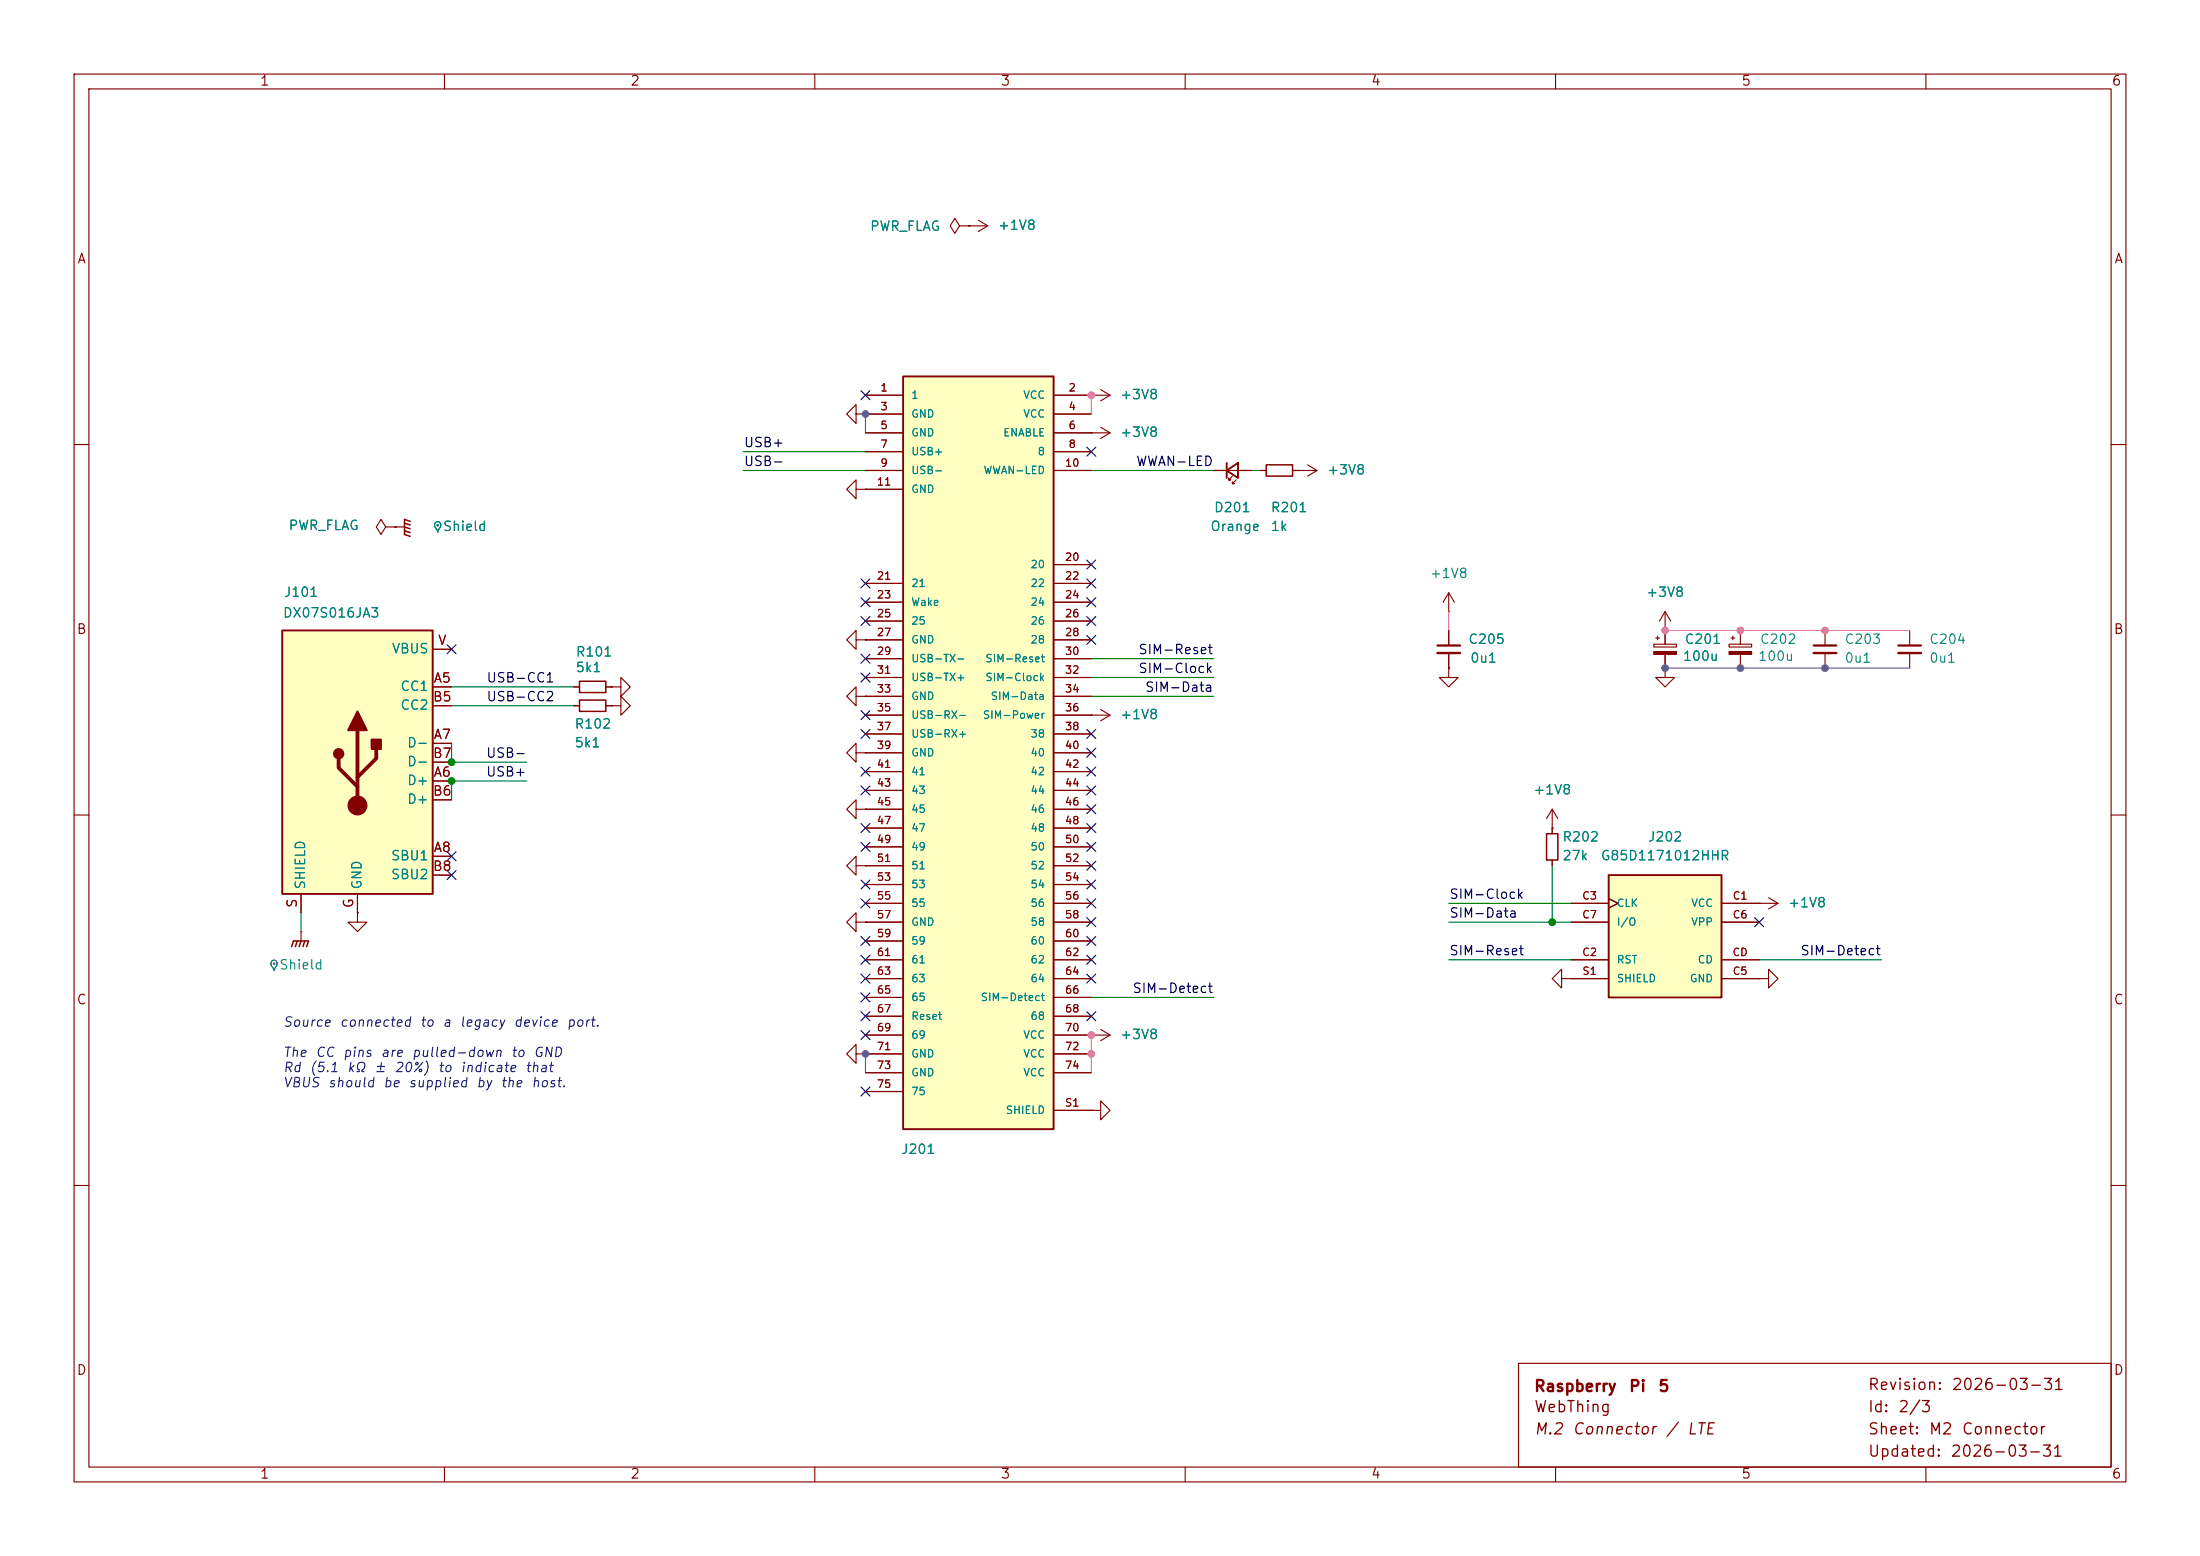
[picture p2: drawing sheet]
<svg xmlns="http://www.w3.org/2000/svg" width="297mm" height="210mm" viewBox="0 0 297 210" stroke-linecap="round" stroke-linejoin="round" font-family="sans-serif">
<g fill="none" stroke="#840000" stroke-width=".15">
<path d="M10 10h277v190h-277zM12 12h273v186h-273zM60 10v2M110 10v2M160 10v2M210 10v2M260 10v2M129.5 30.5l-.6-1-.6 1 .6 1 .6-1h1.3M130.8 30.5h.1M115.6 55.9v-1.3l-1.3 1.3 1.3 1.3v-1.3h1.2M116.8 55.9h.1M10 60h2"/>
<path d="M285 60h2M10 110h2M285 110h2M10 160h2M285 160h2M60 198v2M110 198v2M160 198v2M205 184h80v14h-80zM210 198v2M260 198v2"/>
</g>
<path d="M121.9 50.8h20.3v101.6h-20.3z" fill="#ffffc2"/>
<path d="M121.9 50.8h20.3v101.6h-20.3z" fill="none" stroke="#840000" stroke-width=".25"/>
<g fill="none" stroke="#840000" stroke-width=".15">
<path d="M116.8 53.3h5.1M116.8 55.9h5.1M116.8 58.4h5.1M142.2 53.3h5.1M142.2 55.9h5.1M142.2 58.4h5.1M116.8 61h5.1M116.8 78.7h5.1M116.8 63.5h5.1M116.8 66h5.1M142.2 61h5.1M142.2 76.2h5.1"/>
<path d="M142.2 78.7h5.1M142.2 63.5h5.1M116.8 81.3h5.1M116.8 83.8h5.1M116.8 86.4h5.1M116.8 99.1h5.1M116.8 88.9h5.1M116.8 91.4h5.1M116.8 94h5.1M116.8 96.5h5.1M142.2 81.3h5.1M142.2 83.8h5.1"/>
<path d="M142.2 86.4h5.1M142.2 99.1h5.1M142.2 88.9h5.1M142.2 91.4h5.1M142.2 94h5.1M142.2 96.5h5.1M195.6 82.6h.1M195.6 90.2v1.2h1.2l-1.2 1.3-1.3-1.3h1.3M195.6 90.2h.1M195.6 80v2.6M195.6 85.1v2M195.6 88.1v2.1"/>
<path d="M195.6 80l-.8 1.3M195.6 80l.7 1.3M223.3 86.9h3v.4h-3zM223.5 86.1h.5M223.8 85.9v.5M224.8 85.1h.1M224.8 90.2v1.2h1.3l-1.3 1.3-1.3-1.3h1.3M224.8 90.2h.1M224.8 82.6l-.8 1.2M224.8 82.6l.8 1.2M224.8 82.6v4.3M224.8 88.3v1.9"/>
<path d="M246.4 85.1v2M246.4 88.1v2.1M257.8 85.1v2M257.8 88.1v2.1M115.6 109.2v-1.2l-1.3 1.2 1.3 1.3v-1.3h1.2M115.6 116.8v-1.2l-1.3 1.2 1.3 1.3v-1.3h1.2M116.8 109.2h.1M116.8 116.8h.1M116.8 101.6h5.1M116.8 104.1h5.1M116.8 106.7h5.1M116.8 109.2h5.1"/>
<path d="M116.8 111.8h5.1M116.8 114.3h5.1M116.8 116.8h5.1M116.8 119.4h5.1M142.2 101.6h5.1M142.2 104.1h5.1M142.2 106.7h5.1M142.2 109.2h5.1M142.2 111.8h5.1M142.2 114.3h5.1M142.2 116.8h5.1M142.2 119.4h5.1"/>
<path d="M209.5 111.8v.7M209.5 116.1v.7M115.6 124.5v-1.3l-1.3 1.3 1.3 1.2v-1.2h1.2M116.8 124.5h.1M116.8 121.9h5.1M116.8 124.5h5.1M116.8 127h5.1M116.8 129.5h5.1M116.8 132.1h5.1M116.8 134.6h5.1M116.8 139.7h5.1M116.8 137.2h5.1"/>
<path d="M142.2 121.9h5.1M142.2 124.5h5.1M142.2 127h5.1M142.2 129.5h5.1M142.2 132.1h5.1M142.2 134.6h5.1M142.2 139.7h5.1M142.2 137.2h5.1M210.8 132.1v-1.3l-1.3 1.3 1.3 1.3v-1.3h1.3M212.1 132.1h.1M115.6 142.2v-1.2l-1.3 1.2 1.3 1.3v-1.3h1.2M116.8 142.2h.1"/>
<path d="M116.8 147.3h5.1M116.8 142.2h5.1M116.8 144.8h5.1M142.2 149.9h5.1M142.2 142.2h5.1M142.2 144.8h5.1M147.3 149.9h1.3v-1.3l1.3 1.3-1.3 1.2v-1.2M147.3 149.9h.1"/>
</g>
<path d="M194.1 87.1h3M244.9 87.1h3M256.3 87.1h3" fill="none" stroke="#840000" stroke-width=".3"/>
<path d="M194.1 88.1h3M244.9 88.1h3M256.3 88.1h3" fill="none" stroke="#840000" stroke-width=".33"/>
<path d="M223.3 87.9h3v.4h-3z" fill="#840000" stroke="#840000" stroke-width=".15"/>
<path d="M208.8 112.5h1.5v3.6h-1.5z" fill="none" stroke="#840000" stroke-width=".2"/>
<path d="M217.2 118.1h15.2v16.5h-15.2z" fill="#ffffc2"/>
<path d="M217.2 118.1h15.2v16.5h-15.2z" fill="none" stroke="#840000" stroke-width=".25"/>
<g fill="none" stroke="#840000" stroke-width=".15">
<path d="M52.1 71.1l-.7-1-.6 1 .6 1 .7-1h1.2M53.3 71.1h.1M233.4 86.9h3.1v.4h-3.1zM233.7 86.1h.5M233.9 85.9v.5M234.9 85.1v1.8M234.9 88.3v1.9M209.5 111.8h.1M209.5 109.2l-.7 1.3M209.5 109.2l.8 1.3M209.5 109.2v2.6M212.1 121.9h5.1"/>
<path d="M212.1 129.5h5.1M212.1 132.1h5.1M212.1 124.5h5.1M217.2 121.3l1.2 .6-1.2 .7M232.4 121.9h7.6M232.4 129.5h5.1M232.4 132.1h5.1M232.4 124.5h5.1M237.5 121.9h.1M237.5 132.1h1.3v-1.3l1.2 1.3-1.2 1.3v-1.3M237.5 132.1h.1M238.8 121.2l1.2 .7"/>
<path d="M240 121.9l-1.2 .8"/>
</g>
<path d="M233.4 87.9h3.1v.4h-3.1z" fill="#840000" stroke="#840000" stroke-width=".15"/>
<path d="M38.1 85.1h20.3v35.6h-20.3z" fill="#ffffc2"/>
<path d="M165.6 63.5l1.5-1v2zM165.6 62.5v2M38.1 85.1h20.3v35.6h-20.3z" fill="none" stroke="#840000" stroke-width=".25"/>
<g fill="#840000" stroke="#840000" stroke-width=".25">
<path d="M48.3 96l1.2 2.6h-2.5z"/>
<path d="M50.2 99.8h1.2v1.3h-1.2z"/>
<circle cx="45.7" cy="101.7" r=".63"/>
</g>
<path d="M48.3 98.6v10.1M45.7 102.4v1.2l2.6 2.6M50.8 101.1v1.3l-2.5 2.5" fill="none" stroke="#840000" stroke-width=".51"/>
<circle cx="48.3" cy="108.7" r="1.27" fill="#840000" stroke="#840000" stroke-width=".15"/>
<g fill="none" stroke="#840000" stroke-width=".15">
<path d="M130.8 30.5h.1M130.8 30.5h2.5M132.1 29.7l1.2 .8M133.3 30.5l-1.2 .7M116.8 55.9h.1M116.8 58.4h5.1M116.8 53.3h5.1M116.8 55.9h5.1M142.2 58.4h7.7M142.2 53.3h7.7M142.2 55.9h5.1M147.3 58.4h.1"/>
<path d="M147.3 53.3h.1M148.6 57.7l1.3 .7M148.6 52.6l1.3 .7M149.9 58.4l-1.3 .8M149.9 53.3l-1.3 .8M53.3 71.1h.1M53.3 71.1h1.3M115.6 66v-1.2l-1.3 1.2 1.3 1.3v-1.3h1.2M116.8 66h.1M116.8 63.5h5.1M116.8 61h5.1M116.8 78.7h5.1"/>
<path d="M116.8 66h5.1M142.2 63.5h5.1M142.2 61h5.1M142.2 76.2h5.1M142.2 78.7h5.1M163.8 63.5h5.1M166.4 64.3l-.5 .5h.2h-.2v-.3M166.9 64.8l-.5 .5h.2h-.2v-.3M170.2 63.5h.7M174.5 63.5h3.3M175.3 63.5h.1M176.5 62.7l1.3 .8"/>
<path d="M177.8 63.5l-1.3 .8M58.4 92.7h2.6M58.4 95.3h2.6M58.4 87.6h2.6M77.5 92.7h.7M77.5 95.3h.7M81.8 92.7h.7M81.8 95.3h.7M82.5 92.7h1.3v-1.3l1.3 1.3-1.3 1.3v-1.3M82.5 92.7h.1M82.5 95.3h1.3v-1.3l1.3 1.3-1.3 1.2v-1.2M82.5 95.3h.1"/>
<path d="M115.6 86.4v-1.3l-1.3 1.3 1.3 1.2v-1.2h1.2M115.6 94v-1.3l-1.3 1.3 1.3 1.3v-1.3h1.2M116.8 86.4h.1M116.8 94h.1M116.8 96.5h5.1M116.8 81.3h5.1M116.8 83.8h5.1M116.8 86.4h5.1M116.8 99.1h5.1M116.8 88.9h5.1M116.8 91.4h5.1M116.8 94h5.1"/>
<path d="M142.2 96.5h7.7M142.2 81.3h5.1M142.2 83.8h5.1M142.2 86.4h5.1M142.2 99.1h5.1M142.2 88.9h5.1M142.2 91.4h5.1M142.2 94h5.1M147.3 96.5h.1M148.6 95.8l1.3 .7M149.9 96.5l-1.3 .8M195.6 90.2h.1"/>
<path d="M195.6 85.1v2M195.6 88.1v2.1M224.8 90.2h.1M224.8 85.1h.1M224.8 85.1v1.8M224.8 88.3v1.9M58.4 105.4h2.6M58.4 100.3h2.6M58.4 115.6h2.6M58.4 108h2.6M58.4 102.9h2.6M58.4 118.1h2.6"/>
<path d="M115.6 101.6v-1.3l-1.3 1.3 1.3 1.3v-1.3h1.2M116.8 101.6h.1M116.8 109.2h.1M116.8 116.8h.1M116.8 101.6h5.1M116.8 104.1h5.1M116.8 106.7h5.1M116.8 109.2h5.1M116.8 111.8h5.1M116.8 114.3h5.1M116.8 116.8h5.1M116.8 119.4h5.1"/>
<path d="M142.2 101.6h5.1M142.2 104.1h5.1M142.2 106.7h5.1M142.2 109.2h5.1M142.2 111.8h5.1M142.2 114.3h5.1M142.2 116.8h5.1M142.2 119.4h5.1M209.5 111.8h.1M209.5 111.8v.7M209.5 116.1v.7M40.6 125.7h.1"/>
<path d="M40.6 120.7v2.5M40.6 125.7v1.3M48.3 123.2v1.3h1.2l-1.2 1.2-1.3-1.2h1.3M48.3 123.2h.1M48.3 120.7v2.5M116.8 124.5h.1M116.8 139.7h5.1M116.8 121.9h5.1M116.8 129.5h5.1M116.8 132.1h5.1M116.8 124.5h5.1M116.8 127h5.1"/>
<path d="M116.8 134.6h5.1M116.8 137.2h5.1M142.2 139.7h7.7M142.2 121.9h5.1M142.2 129.5h5.1M142.2 132.1h5.1M142.2 124.5h5.1M142.2 127h5.1M142.2 134.6h5.1M142.2 137.2h5.1M147.3 139.7h.1M148.6 138.9l1.3 .8"/>
<path d="M149.9 139.7l-1.3 .8M212.1 132.1h.1M212.1 121.9h5.1M212.1 129.5h5.1M212.1 132.1h5.1M212.1 124.5h5.1M217.2 121.3l1.2 .6-1.2 .7M232.4 121.9h5.1M232.4 129.5h5.1M232.4 132.1h5.1M232.4 124.5h5.1M237.5 132.1h.1"/>
<path d="M237.5 121.9h.1M116.8 142.2h.1M116.8 147.3h5.1M116.8 142.2h5.1M116.8 144.8h5.1M142.2 149.9h5.1M142.2 142.2h5.1M142.2 144.8h5.1M147.3 149.9h.1"/>
</g>
<path d="M58.8 70.5a.49 .49 0 0 1 .7 .2 .49 .49 0 0 1-.2 .7l-.2 .4-.2-.4a.64 .64 0 0 1-.1-.9zM36.7 129.7a.49 .49 0 0 1 .7 .2 .49 .49 0 0 1-.2 .6l-.2 .5-.2-.4a.64 .64 0 0 1-.1-.9z" fill="none" stroke="#840000" stroke-width=".14"/>
<g fill="#840000" stroke="#840000" stroke-width=".14">
<circle cx="59.1" cy="70.9" r=".09"/>
<circle cx="37" cy="130.1" r=".09"/>
</g>
<path d="M54.6 71.6l.8 .3M54.6 71.1l.8 .3M54.6 70.6l.8 .3M55.4 70.4l-.8-.3v2l.8 .3M170.9 62.7h3.6v1.6h-3.6zM78.2 94.5h3.6v1.5h-3.6zM78.2 91.9h3.6v1.6h-3.6zM39.4 127.8l.2-.8h2.1l-.3 .8M40.1 127l-.2 .8M40.6 127l-.2 .8M41.1 127l-.2 .8" fill="none" stroke="#840000" stroke-width=".2"/>
<path d="M58.8 70.5a.49 .49 0 0 1 .7 .2 .49 .49 0 0 1-.2 .7l-.2 .4-.2-.4a.64 .64 0 0 1-.1-.9zM36.7 129.7a.49 .49 0 0 1 .7 .2 .49 .49 0 0 1-.2 .6l-.2 .5-.2-.4a.64 .64 0 0 1-.1-.9z" fill="none" stroke="#008484" stroke-width=".14"/>
<g fill="#008484" stroke="#008484" stroke-width=".14">
<circle cx="59.1" cy="70.9" r=".09"/>
<circle cx="37" cy="130.1" r=".09"/>
</g>
<g fill="none" stroke="#008400" stroke-width=".15">
<path d="M100.3 63.5h16.5M100.3 61h16.5M147.3 63.5h16.5M168.9 63.5h1.3M61 95.3h16.5M61 92.7h16.5M147.3 88.9h16.5M147.3 91.4h16.5M147.3 94h16.5M61 100.3v2.6h10.1M71.1 105.4h-10.1v2.6M209.5 116.8v7.7"/>
<path d="M40.6 123.2v2.5M147.3 134.6h16.5M195.6 129.5h16.5M195.6 124.5h16.5M195.6 121.9h16.5M237.5 129.5h16.5"/>
</g>
<path d="M147.3 53.3v2.6M195.6 82.6v2.5M224.8 85.1h33M147.3 139.7v5.1" fill="none" stroke="#ff5cbb" stroke-width=".15"/>
<path d="M116.8 55.9v2.5M224.8 90.2h33M116.8 142.2v2.6" fill="none" stroke="#676767" stroke-width=".15"/>
<g fill="none" stroke="#000084" stroke-width=".15">
<path d="M116.2 52.7l1.2 1.2M117.4 52.7l-1.2 1.2M116.2 78.1l1.2 1.2M117.4 78.1l-1.2 1.2M146.7 75.6l1.2 1.2M146.7 60.4l1.2 1.2M146.7 78.1l1.2 1.2M147.9 75.6l-1.2 1.2M147.9 60.4l-1.2 1.2M147.9 78.1l-1.2 1.2M60.4 87l1.2 1.2M61.6 87l-1.2 1.2"/>
<path d="M116.2 98.5l1.2 1.2M116.2 90.8l1.2 1.2M116.2 83.2l1.2 1.2M116.2 80.7l1.2 1.2M116.2 88.3l1.2 1.2M116.2 95.9l1.2 1.2M117.4 98.5l-1.2 1.2M117.4 90.8l-1.2 1.2M117.4 83.2l-1.2 1.2M117.4 80.7l-1.2 1.2M117.4 88.3l-1.2 1.2M117.4 95.9l-1.2 1.2"/>
<path d="M146.7 85.8l1.2 1.2M146.7 80.7l1.2 1.2M146.7 83.2l1.2 1.2M146.7 98.5l1.2 1.2M147.9 85.8l-1.2 1.2M147.9 83.2l-1.2 1.2M147.9 98.5l-1.2 1.2M147.9 80.7l-1.2 1.2M60.4 117.5l1.2 1.2M60.4 115l1.2 1.2M61.6 117.5l-1.2 1.2M61.6 115l-1.2 1.2"/>
<path d="M116.2 103.5l1.2 1.2M116.2 106.1l1.2 1.2M116.2 111.2l1.2 1.2M116.2 118.8l1.2 1.2M116.2 113.7l1.2 1.2M117.4 106.1l-1.2 1.2M117.4 103.5l-1.2 1.2M117.4 111.2l-1.2 1.2M117.4 118.8l-1.2 1.2M117.4 113.7l-1.2 1.2M146.7 118.8l1.2 1.2M146.7 106.1l1.2 1.2"/>
<path d="M146.7 108.6l1.2 1.2M146.7 111.2l1.2 1.2M146.7 116.2l1.2 1.2M146.7 113.7l1.2 1.2M146.7 103.5l1.2 1.2M146.7 101l1.2 1.2M147.9 118.8l-1.2 1.2M147.9 108.6l-1.2 1.2M147.9 106.1l-1.2 1.2M147.9 101l-1.2 1.2M147.9 111.2l-1.2 1.2M147.9 116.2l-1.2 1.2"/>
<path d="M147.9 113.7l-1.2 1.2M147.9 103.5l-1.2 1.2M116.2 139.1l1.2 1.2M116.2 121.3l1.2 1.2M116.2 136.6l1.2 1.2M116.2 131.5l1.2 1.2M116.2 134l1.2 1.2M116.2 128.9l1.2 1.2M116.2 126.4l1.2 1.2M117.4 139.1l-1.2 1.2M117.4 121.3l-1.2 1.2M117.4 136.6l-1.2 1.2"/>
<path d="M117.4 131.5l-1.2 1.2M117.4 134l-1.2 1.2M117.4 128.9l-1.2 1.2M117.4 126.4l-1.2 1.2M146.7 131.5l1.2 1.2M146.7 128.9l1.2 1.2M146.7 136.6l1.2 1.2M146.7 126.4l1.2 1.2M146.7 121.3l1.2 1.2M146.7 123.9l1.2 1.2M147.9 131.5l-1.2 1.2M147.9 128.9l-1.2 1.2"/>
<path d="M147.9 136.6l-1.2 1.2M147.9 126.4l-1.2 1.2M147.9 121.3l-1.2 1.2M147.9 123.9l-1.2 1.2M236.9 123.9l1.2 1.2M238.1 123.9l-1.2 1.2M116.2 146.7l1.2 1.2M117.4 146.7l-1.2 1.2"/>
</g>
<g fill="#008400" stroke="#008400" stroke-width=".14">
<circle cx="61" cy="105.4" r=".46"/>
<circle cx="61" cy="102.9" r=".46"/>
<circle cx="209.5" cy="124.5" r=".46"/>
</g>
<g fill="#676767" stroke="#676767" stroke-width=".14">
<circle cx="116.8" cy="142.2" r=".46"/>
<circle cx="116.8" cy="55.9" r=".46"/>
<circle cx="234.9" cy="90.2" r=".46"/>
<circle cx="246.4" cy="90.2" r=".46"/>
<circle cx="224.8" cy="90.2" r=".46"/>
</g>
<g fill="#ff5cbb" stroke="#ff5cbb" stroke-width=".14">
<circle cx="147.3" cy="142.2" r=".46"/>
<circle cx="147.3" cy="139.7" r=".46"/>
<circle cx="147.3" cy="53.3" r=".46"/>
<circle cx="234.9" cy="85.1" r=".46"/>
<circle cx="246.4" cy="85.1" r=".46"/>
<circle cx="224.8" cy="85.1" r=".46"/>
</g>
<g font-size="1.5" fill="#840000">
<text x="207" y="188.2">Raspberry</text>
<text x="207" y="191">WebThing</text>
<text x="219.8" y="188.2">Pi</text>
<text x="223.8" y="188.2">5</text>
<text x="252.1" y="188">Revision:</text>
<text x="252.1" y="191">Id:</text>
<text x="256.2" y="191">2/3</text>
<text x="263.4" y="188">2026-03-31</text>
<text x="207" y="194">M.2</text>
<text x="212.2" y="194">Connector</text>
<text x="224.7" y="194">/</text>
<text x="227.6" y="194">LTE</text>
<text x="252.1" y="197">Updated:</text>
<text x="252.1" y="194">Sheet:</text>
<text x="260.3" y="194">M2</text>
<text x="263.2" y="197">2026-03-31</text>
<text x="264.7" y="194">Connector</text>
</g>
<g font-size="1.3" fill="#840000">
<text x="35" y="11.9">1</text>
<text x="85" y="11.9">2</text>
<text x="135" y="11.9">3</text>
<text x="185" y="11.9">4</text>
<text x="235" y="11.9">5</text>
<text x="285" y="11.9">6</text>
<text x="10.3" y="35.9">A</text>
<text x="285.3" y="35.9">A</text>
<text x="10.3" y="85.9">B</text>
<text x="59" y="87.4">V</text>
<text x="285.3" y="85.9">B</text>
<text x="58.3" y="95">B5</text>
<text x="58.4" y="92.5">A5</text>
<text x="58.4" y="100.1">A7</text>
<text x="58.3" y="107.7">B6</text>
<text x="58.3" y="102.6">B7</text>
<text x="58.4" y="105.2">A6</text>
<text x="58.3" y="117.9">B8</text>
<text x="58.4" y="115.3">A8</text>
<text x="40.4" y="122.6" transform="rotate(-90 40.4 122.6)">S</text>
<text x="48" y="122.7" transform="rotate(-90 48 122.7)">G</text>
<text x="10.3" y="135.9">C</text>
<text x="285.3" y="135.9">C</text>
<text x="10.3" y="185.9">D</text>
<text x="285.3" y="185.9">D</text>
<text x="35" y="199.9">1</text>
<text x="85" y="199.9">2</text>
<text x="135" y="199.9">3</text>
<text x="185" y="199.9">4</text>
<text x="235" y="199.9">5</text>
<text x="285" y="199.9">6</text>
</g>
<g font-size="1.3" fill="#008484">
<text x="117.4" y="31.5">PWR_FLAG</text>
<text x="134.6" y="31.3">+1V8</text>
<text x="151.1" y="59.3">+3V8</text>
<text x="151.1" y="54.2">+3V8</text>
<text x="179.1" y="64.4">+3V8</text>
<text x="38.9" y="71.9">PWR_FLAG</text>
<text x="59.7" y="72">Shield</text>
<text x="163.3" y="72">Orange</text>
<text x="163.8" y="69.4">D201</text>
<text x="171.5" y="69.4">R201</text>
<text x="171.5" y="72">1k</text>
<text x="38.1" y="83.7">DX07S016JA3</text>
<text x="38.2" y="80.9">J101</text>
<text x="192.9" y="78.3">+1V8</text>
<text x="222.1" y="80.9">+3V8</text>
<text x="52.8" y="88.5">VBUS</text>
<text x="77.6" y="88.9">R101</text>
<text x="198.1" y="87.2">C205</text>
<text x="198.4" y="89.8">0u1</text>
<text x="227.1" y="89.5">100u</text>
<text x="227.3" y="87.2">C201</text>
<text x="237.2" y="89.5">100u</text>
<text x="237.5" y="87.2">C202</text>
<text x="248.9" y="87.2">C203</text>
<text x="248.9" y="89.8">0u1</text>
<text x="260.4" y="87.2">C204</text>
<text x="260.4" y="89.8">0u1</text>
<text x="54" y="93.6">CC1</text>
<text x="77.6" y="91">5k1</text>
<text x="54" y="96.1">CC2</text>
<text x="54.9" y="101.2">D-</text>
<text x="77.5" y="98.7">R102</text>
<text x="77.5" y="101.2">5k1</text>
<text x="151.1" y="97.4">+1V8</text>
<text x="54.9" y="106.3">D+</text>
<text x="54.9" y="103.7">D-</text>
<text x="206.9" y="107.5">+1V8</text>
<text x="54.9" y="108.8">D+</text>
<text x="210.8" y="113.9">R202</text>
<text x="222.4" y="113.9">J202</text>
<text x="52.7" y="116.4">SBU1</text>
<text x="52.7" y="119">SBU2</text>
<text x="210.8" y="116.4">27k</text>
<text x="216" y="116.4">G85D1171012HHR</text>
<text x="41.5" y="120.1" transform="rotate(-90 41.5 120.1)">SHIELD</text>
<text x="49.1" y="120.1" transform="rotate(-90 49.1 120.1)">GND</text>
<text x="241.3" y="122.8">+1V8</text>
<text x="37.6" y="131.2">Shield</text>
<text x="151.1" y="140.6">+3V8</text>
<text x="121.6" y="156.1">J201</text>
</g>
<g font-size="1.3">
<text x="100.3" y="63.2">USB-</text>
<text x="100.3" y="60.7">USB+</text>
<text x="153.3" y="63.2">WWAN-LED</text>
<text x="153.6" y="88.6">SIM-Reset</text>
<text x="65.6" y="95">USB-CC2</text>
<text x="65.6" y="92.4">USB-CC1</text>
<text x="153.6" y="91.2">SIM-Clock</text>
<text x="154.5" y="93.7">SIM-Data</text>
<text x="65.5" y="105.1">USB+</text>
<text x="65.5" y="102.6">USB-</text>
<text x="195.6" y="121.6">SIM-Clock</text>
<text x="195.6" y="124.2">SIM-Data</text>
<text x="195.6" y="129.3">SIM-Reset</text>
<text x="243" y="129.3">SIM-Detect</text>
<text x="152.8" y="134.3">SIM-Detect</text>
</g>
<g font-size="1.3" fill="#0000c2">
<text x="38.1" y="138.9">﻿Source</text>
<text x="38.1" y="143">The</text>
<text x="42.5" y="143">CC</text>
<text x="45.7" y="138.9">connected</text>
<text x="46.2" y="143">pins</text>
<text x="51.3" y="143">are</text>
<text x="55.5" y="143">pulled-down</text>
<text x="56.6" y="138.9">to</text>
<text x="59.6" y="138.9">a</text>
<text x="62" y="138.9">legacy</text>
<text x="68.9" y="143">to</text>
<text x="69.2" y="138.9">device</text>
<text x="71.9" y="143">GND</text>
<text x="76.4" y="138.9">port.</text>
<text x="38.1" y="145">Rd</text>
<text x="38.1" y="147.1">VBUS</text>
<text x="41.7" y="145">(5.1</text>
<text x="44.2" y="147.1">should</text>
<text x="46.7" y="145">kΩ</text>
<text x="50.4" y="145">±</text>
<text x="51.6" y="147.1">be</text>
<text x="53.1" y="145">20%)</text>
<text x="55" y="147.1">supplied</text>
<text x="59" y="145">to</text>
<text x="62.1" y="145">indicate</text>
<text x="64.2" y="147.1">by</text>
<text x="67.5" y="147.1">the</text>
<text x="70.8" y="145">that</text>
<text x="71.6" y="147.1">host.</text>
</g>
<g font-size="1" fill="#840000">
<text x="118.8" y="53.1">1</text>
<text x="144.2" y="53.1">2</text>
<text x="118.8" y="55.6">3</text>
<text x="118.8" y="58.2">5</text>
<text x="144.2" y="55.6">4</text>
<text x="144.2" y="58.2">6</text>
<text x="118.3" y="65.8">11</text>
<text x="118.8" y="60.7">7</text>
<text x="118.8" y="63.2">9</text>
<text x="143.7" y="63.2">10</text>
<text x="144.2" y="60.7">8</text>
<text x="143.7" y="75.9">20</text>
<text x="118.3" y="78.5">21</text>
<text x="118.3" y="83.6">25</text>
<text x="118.3" y="81">23</text>
<text x="143.7" y="78.5">22</text>
<text x="143.7" y="81">24</text>
<text x="143.7" y="83.6">26</text>
<text x="118.3" y="86.1">27</text>
<text x="118.3" y="88.6">29</text>
<text x="143.7" y="86.1">28</text>
<text x="143.7" y="88.6">30</text>
<text x="118.3" y="91.2">31</text>
<text x="118.3" y="93.7">33</text>
<text x="143.7" y="91.2">32</text>
<text x="143.7" y="93.7">34</text>
<text x="118.3" y="96.3">35</text>
<text x="118.3" y="98.8">37</text>
<text x="118.3" y="101.3">39</text>
<text x="143.7" y="98.8">38</text>
<text x="143.7" y="101.3">40</text>
<text x="143.7" y="96.3">36</text>
<text x="118.3" y="103.9">41</text>
<text x="118.3" y="106.4">43</text>
<text x="143.7" y="103.9">42</text>
<text x="143.7" y="106.4">44</text>
<text x="118.3" y="109">45</text>
<text x="118.3" y="111.5">47</text>
<text x="143.7" y="109">46</text>
<text x="143.7" y="111.5">48</text>
<text x="118.3" y="114">49</text>
<text x="118.3" y="116.6">51</text>
<text x="118.3" y="119.1">53</text>
<text x="143.7" y="114">50</text>
<text x="143.7" y="116.6">52</text>
<text x="143.7" y="119.1">54</text>
<text x="118.3" y="121.7">55</text>
<text x="118.3" y="124.2">57</text>
<text x="143.7" y="121.7">56</text>
<text x="143.7" y="124.2">58</text>
<text x="213.5" y="124.2">C7</text>
<text x="213.5" y="121.7">C3</text>
<text x="233.8" y="121.7">C1</text>
<text x="233.8" y="124.2">C6</text>
<text x="118.3" y="126.7">59</text>
<text x="118.3" y="129.3">61</text>
<text x="118.3" y="131.8">63</text>
<text x="143.7" y="126.7">60</text>
<text x="143.7" y="129.3">62</text>
<text x="143.7" y="131.8">64</text>
<text x="213.5" y="129.3">C2</text>
<text x="213.5" y="131.8">S1</text>
<text x="233.8" y="129.3">CD</text>
<text x="233.8" y="131.8">C5</text>
<text x="118.3" y="134.4">65</text>
<text x="118.3" y="136.9">67</text>
<text x="143.7" y="134.4">66</text>
<text x="143.7" y="136.9">68</text>
<text x="118.3" y="139.4">69</text>
<text x="118.3" y="142">71</text>
<text x="143.7" y="139.4">70</text>
<text x="143.7" y="142">72</text>
<text x="118.3" y="147.1">75</text>
<text x="118.3" y="144.5">73</text>
<text x="143.7" y="149.6">S1</text>
<text x="143.7" y="144.5">74</text>
</g>
<g font-size="1" fill="#008484">
<text x="122.9" y="54.1">1</text>
<text x="122.9" y="56.6">GND</text>
<text x="122.9" y="59.2">GND</text>
<text x="135.4" y="59.2">ENABLE</text>
<text x="138.1" y="54.1">VCC</text>
<text x="138.1" y="56.6">VCC</text>
<text x="122.9" y="61.7">USB+</text>
<text x="122.9" y="64.2">USB-</text>
<text x="132.7" y="64.2">WWAN-LED</text>
<text x="140" y="61.7">8</text>
<text x="122.9" y="66.8">GND</text>
<text x="139" y="76.9">20</text>
<text x="122.9" y="79.5">21</text>
<text x="122.9" y="82">Wake</text>
<text x="139" y="79.5">22</text>
<text x="139" y="82">24</text>
<text x="122.9" y="84.6">25</text>
<text x="122.9" y="87.1">GND</text>
<text x="122.9" y="89.6">USB-TX-</text>
<text x="132.9" y="89.6">SIM-Reset</text>
<text x="139" y="84.6">26</text>
<text x="139" y="87.1">28</text>
<text x="122.9" y="92.2">USB-TX+</text>
<text x="122.9" y="94.7">GND</text>
<text x="132.9" y="92.2">SIM-Clock</text>
<text x="133.7" y="94.7">SIM-Data</text>
<text x="122.9" y="97.3">USB-RX-</text>
<text x="122.9" y="99.8">USB-RX+</text>
<text x="132.6" y="97.3">SIM-Power</text>
<text x="139" y="99.8">38</text>
<text x="122.9" y="104.9">41</text>
<text x="122.9" y="107.4">43</text>
<text x="122.9" y="102.3">GND</text>
<text x="139" y="102.3">40</text>
<text x="139" y="104.9">42</text>
<text x="139" y="107.4">44</text>
<text x="122.9" y="110">45</text>
<text x="122.9" y="112.5">47</text>
<text x="139" y="110">46</text>
<text x="139" y="112.5">48</text>
<text x="122.9" y="115">49</text>
<text x="122.9" y="117.6">51</text>
<text x="139" y="115">50</text>
<text x="139" y="117.6">52</text>
<text x="122.9" y="120.1">53</text>
<text x="122.9" y="122.7">55</text>
<text x="122.9" y="125.2">GND</text>
<text x="139" y="120.1">54</text>
<text x="139" y="122.7">56</text>
<text x="139" y="125.2">58</text>
<text x="218.2" y="125.2">I/O</text>
<text x="218.2" y="122.7">CLK</text>
<text x="228.2" y="122.7">VCC</text>
<text x="228.2" y="125.2">VPP</text>
<text x="122.9" y="127.7">59</text>
<text x="122.9" y="130.3">61</text>
<text x="139" y="127.7">60</text>
<text x="139" y="130.3">62</text>
<text x="218.2" y="130.3">RST</text>
<text x="229.1" y="130.3">CD</text>
<text x="122.9" y="132.8">63</text>
<text x="122.9" y="135.4">65</text>
<text x="122.9" y="137.9">Reset</text>
<text x="132.3" y="135.4">SIM-Detect</text>
<text x="139" y="132.8">64</text>
<text x="139" y="137.9">68</text>
<text x="218.2" y="132.8">SHIELD</text>
<text x="228" y="132.8">GND</text>
<text x="122.9" y="140.4">69</text>
<text x="122.9" y="143">GND</text>
<text x="138.1" y="140.4">VCC</text>
<text x="138.1" y="143">VCC</text>
<text x="122.9" y="148.1">75</text>
<text x="122.9" y="145.5">GND</text>
<text x="138.1" y="145.5">VCC</text>
<text x="135.7" y="150.6">SHIELD</text>
</g>
</svg>
